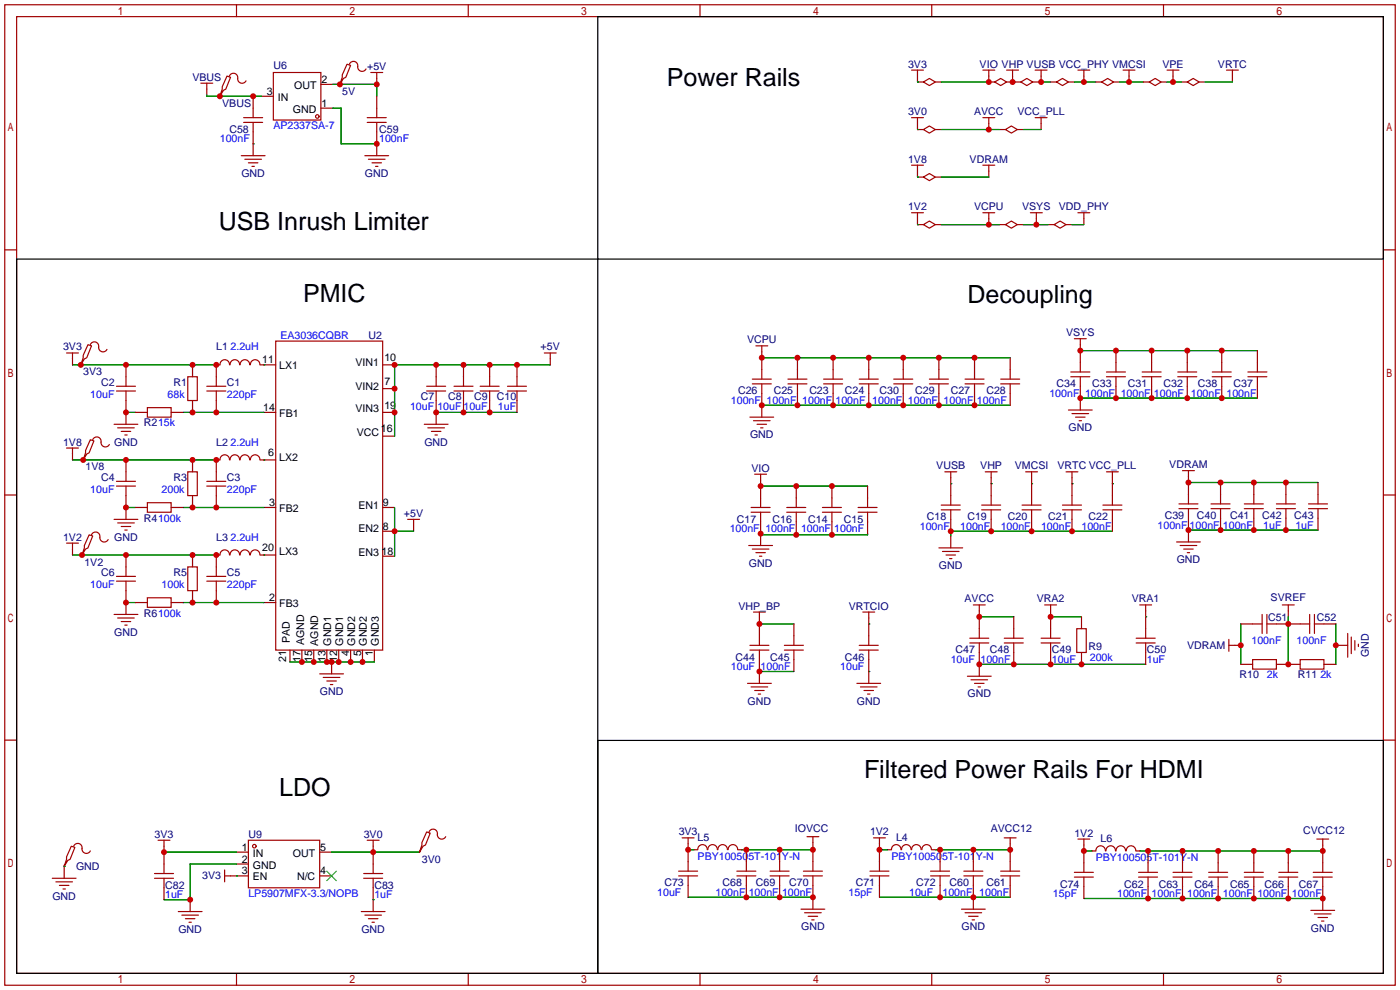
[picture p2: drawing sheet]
<svg xmlns="http://www.w3.org/2000/svg" width="299mm" height="212mm" viewBox="0 0 299 212" stroke-linecap="round" stroke-linejoin="round" font-family="sans-serif">
<g fill="none" stroke="#a10000" stroke-width=".25">
<path d="M1 1h297.2v209.6h-297.2zM3.6 3.6h292.1v204.4h-292.1zM42.9 17.8h2.6M44.2 17.8v2.5M48.5 16.3l.8 .2-1 2.6-.5 .2-.8 1.3 .5-1.5v-.6zM49 16.3a.93 .93 0 0 1 1.1-.6 .93 .93 0 0 1 .7 1.1 .94 .94 0 0 0 .7 1 .94 .94 0 0 0 1.1-.5M50.5 1v2.6M58.4 15.5h10.2v10.2h-10.2zM68.6 18h2.5M72.6 17.8v.2M74.2 13.7l.7 .3-1 2.5-.5 .3-.8 1.2 .6-1.5v-.5zM74.7 13.7a.93 .93 0 0 1 1.1-.5 .93 .93 0 0 1 .7 1 .94 .94 0 0 0 .6 1 .94 .94 0 0 0 1.1-.5"/>
<path d="M79.2 15.5h2.6M80.5 15.5v2.5M100.1 1v2.6M149.6 1v2.6M194.8 15h2.6M196.1 15v2.5h1.3M197.4 17.5l1.2-.7 1.3 .7-1.3 .8zM199.1 1v2.6M199.9 17.5h1.3M210.1 15h2.5M211.3 15v2.5h1.3M212.6 17.5l1.3-.7 1.2 .7-1.2 .8z"/>
<path d="M215.1 15h2.6M216.4 15v2.5h-1.3M216.9 17.5h1.3M218.2 17.5l1.3-.7 1.2 .7-1.2 .8zM220.7 17.5h1.3M221.2 15h2.6M222.5 15v2.5M224.5 17.5h1.3M225.8 17.5l1.3-.7 1.2 .7-1.2 .8zM228.3 17.5h1.3M230.4 15h2.5M231.6 15v2.5"/>
<path d="M234.2 17.5h1.3M235.5 17.5l1.2-.7 1.3 .7-1.3 .8zM238 17.5h1.3M240 15h2.6M241.3 15v2.5M244.3 17.5h1.3M245.6 17.5l1.3-.7 1.3 .7-1.3 .8zM248.2 17.5h1.2M248.7 1v2.6M249.4 15h2.6M250.7 15v2.5M252.5 17.5h1.2"/>
<path d="M253.7 17.5l1.3-.7 1.3 .7-1.3 .8zM256.3 17.5h1.3M262.1 15h2.6M263.4 15v2.5M47 20.3v.3M51.6 33.3h5M52.1 25.1h4M52.1 26.2h4M52.3 34h3.6M53.1 34.8h2M53.8 35.6h.6M54.1 20.6v4.5"/>
<path d="M54.1 26.2v7.1M55.9 20.6h2.5M68.6 23.1h2.5M78 33.3h5.1M78.5 25.1h4M78.5 26.2h4M78.7 34h3.6M79.5 34.8h2M80.3 35.6h.5M80.5 20.6v4.5M80.5 26.2v7.1M194.8 25.1h2.6"/>
<path d="M194.8 35.3h2.6M196.1 25.1v2.6h1.3M196.1 35.3v2.5h1.3M197.4 27.7l1.2-.8 1.3 .8-1.3 .7zM197.4 37.8l1.2-.7 1.3 .7-1.3 .8zM199.9 27.7h1.3M199.9 37.8h1.3M210.1 25.1h2.5M210.1 35.3h2.5M211.3 25.1v2.6M211.3 35.3v2.5M213.6 27.7h1.3"/>
<path d="M214.9 27.7l1.3-.8 1.2 .8-1.2 .7zM217.4 27.7h1.3M221.2 25.1h2.6M222.5 25.1v2.6M1 53.4h2.6M194.8 45.5h2.6M196.1 45.5v2.5h1.3M197.4 48l1.2-.8 1.3 .8-1.3 .8zM199.9 48h1.3M210.1 45.5h2.5M211.3 45.5v2.5M213.6 48h1.3"/>
<path d="M214.9 48l1.3-.8 1.2 .8-1.2 .8zM217.4 48h1.3M220.2 45.5h2.6M221.5 45.5v2.5M224 48h1.3M225.3 48l1.3-.8 1.2 .8-1.2 .8zM227.8 48h1.3M230.4 45.5h2.5M231.6 45.5v2.5M295.7 53.4h2.5M14.2 75.4h2.6M15.5 75.4v2.6"/>
<path d="M17.3 77.7v.3M18.8 73.7l.8 .2-1.1 2.6-.5 .2-.7 1.3 .5-1.5v-.6zM19.3 73.7a.93 .93 0 0 1 1.1-.6 .93 .93 0 0 1 .7 1.1 .94 .94 0 0 0 .7 1 .94 .94 0 0 0 1.1-.5M26.9 78v4.5M41.1 78v2.5M47 78h-.8v4.5M47 78a1.01 1.01 0 0 1 1-1.1 1.01 1.01 0 0 1 1 1.1M49.2 78a1.01 1.01 0 0 1 1-1.1 1.01 1.01 0 0 1 1 1.1M51.3 78a1.01 1.01 0 0 1 1-1.1 1.01 1.01 0 0 1 1 1.1M53.5 78a1.01 1.01 0 0 1 1-1.1 1.01 1.01 0 0 1 1 1.1M55.6 78h3.3M58.9 72.9h22.9v66h-22.9z"/>
<path d="M81.8 78h2.5M93.2 78v4.5M99.1 78v4.5M104.6 78v4.5M110.5 78v4.5M116.3 75.4h2.6M117.6 75.4v2.6M161.5 73.9h2.6M162.8 73.9v7.1M170.4 76.5v4.5M178.1 76.5v4.5M185.7 76.5v4.5"/>
<path d="M193 76.5v4.5M200.7 76.5v4.5M208.3 76.5v4.5M215.9 76.5v4.5M228.9 79.5h4M229.6 72.4h2.6M230.9 72.4v7.1M236.5 79.5h4M238.5 74.9v4.6M244.1 79.5h4.1M246.1 74.9v4.6M251.7 79.5h4.1"/>
<path d="M253.7 74.9v4.6M259.1 79.5h4M261.1 74.9v4.6M266.7 79.5h4.1M268.7 74.9v4.6M14.2 95.8h2.6M15.5 95.8v2.5M17.8 98v.3M19.3 94l.8 .2-1.1 2.6-.5 .2-.7 1.3 .5-1.5v-.5zM19.8 94a.93 .93 0 0 1 1.1-.6 .93 .93 0 0 1 .7 1.1 .94 .94 0 0 0 .7 1 .94 .94 0 0 0 1.1-.5M24.4 90.7h5.1M24.9 82.5h4.1"/>
<path d="M24.9 83.6h4.1M25.1 91.4h3.6M25.9 92.2h2M26.7 93h.5M26.9 83.6v7.1M26.9 98.3v4.6M29 88.1h2.5M31.5 87.1h5.1v2.1h-5.1zM36.6 88.1h2.5M40.1 80.5h2.1v5.1h-2.1zM41.1 85.6v2.5M41.1 98.3v2.5"/>
<path d="M44.2 82.5h4.1M44.2 83.6h4.1M46.2 83.6v4.5M47 98.3h-.8v4.6M47 98.3a1.01 1.01 0 0 1 1-1.1 1.01 1.01 0 0 1 1 1.1M49.2 98.3a1.01 1.01 0 0 1 1-1.1 1.01 1.01 0 0 1 1 1.1M51.3 98.3a1.01 1.01 0 0 1 1-1.1 1.01 1.01 0 0 1 1 1.1M53.5 98.3a1.01 1.01 0 0 1 1-1.1 1.01 1.01 0 0 1 1 1.1M55.6 98.3h3.3M56.4 88.1h2.5M81.8 83.1h2.5M81.8 88.1h2.5"/>
<path d="M81.8 93.2h2.5M90.7 90.7h5.1M91.2 82.5h4M91.2 83.6h4M91.4 91.4h3.6M92.2 92.2h2M93 93h.5M93.2 83.6v7.1M97 82.5h4.1M97 83.6h4.1M99.1 83.6v4.5M102.6 82.5h4.1"/>
<path d="M102.6 83.6h4.1M104.6 83.6v4.5M108.5 82.5h4M108.5 83.6h4M110.5 83.6v4.5M160.3 89.2h5.1M160.8 81h4M160.8 82h4M161 89.9h3.6M161.8 90.7h2M162.6 91.4h.5M162.8 82v7.2"/>
<path d="M168.4 81h4.1M168.4 82h4.1M170.4 82v4.6M176 81h4.1M176 82h4.1M178.1 82v4.6M183.6 81h4.1M183.6 82h4.1M185.7 82v4.6M191 81h4.1M191 82h4.1M193 82v4.6"/>
<path d="M198.6 81h4.1M198.6 82h4.1M200.7 82v4.6M206.2 81h4.1M206.2 82h4.1M208.3 82v4.6M213.9 81h4M213.9 82h4M215.9 82v4.6M228.3 87.6h5.1M228.9 80.5h4M229.1 88.4h3.6"/>
<path d="M229.9 89.2h2M230.6 89.9h.5M230.9 80.5v7.1M236.5 80.5h4M238.5 80.5v4.6M244.1 80.5h4.1M246.1 80.5v4.6M251.7 80.5h4.1M253.7 80.5v4.6M259.1 80.5h4M261.1 80.5v4.6M266.7 80.5h4.1"/>
<path d="M268.7 80.5v4.6M1 105.8h2.6M14.2 116.1h2.6M15.5 116.1v2.5M17.5 118.4v.2M19 114.3l.8 .3-1 2.5-.5 .2-.8 1.3 .5-1.5v-.5zM19.6 114.3a.93 .93 0 0 1 1.1-.6 .93 .93 0 0 1 .6 1.1 .94 .94 0 0 0 .7 1 .94 .94 0 0 0 1.1-.5M24.4 111h5.1M24.9 102.9h4.1M24.9 103.9h4.1M25.1 111.8h3.6M25.9 112.5h2"/>
<path d="M26.7 113.3h.5M26.9 103.9v7.1M26.9 118.6v4.6M29 108.5h2.5M31.5 107.4h5.1v2.1h-5.1zM36.6 108.5h2.5M40.1 100.8h2.1v5.1h-2.1zM41.1 105.9v2.6M41.1 118.6v2.6M44.2 102.9h4.1M44.2 103.9h4.1M46.2 103.9v4.6"/>
<path d="M47 118.6h-.8v4.6M47 118.6a1.01 1.01 0 0 1 1-1.1 1.01 1.01 0 0 1 1 1.1M49.2 118.6a1.01 1.01 0 0 1 1-1.1 1.01 1.01 0 0 1 1 1.1M51.3 118.6a1.01 1.01 0 0 1 1-1.1 1.01 1.01 0 0 1 1 1.1M53.5 118.6a1.01 1.01 0 0 1 1-1.1 1.01 1.01 0 0 1 1 1.1M55.6 118.6h3.3M56.4 108.5h2.5M81.8 108.5h2.5M81.8 113.5h2.5M81.8 118.9h2.5M87.1 111h2.6M88.4 111v2.5"/>
<path d="M160 116.6h5.1M160.5 108.5h4.1M160.5 109.5h4.1M160.8 117.3h3.5M161.3 101.3h2.5M161.5 118.1h2.1M162.3 118.9h.5M162.6 101.3v7.2M162.6 109.5v7.1M168.1 108.5h4.1M168.1 109.5h4.1M170.2 103.9v4.6"/>
<path d="M170.2 109.5v4.5M175.8 108.5h4M175.8 109.5h4M177.8 103.9v4.6M177.8 109.5v4.5M183.4 108.5h4.1M183.4 109.5h4.1M185.4 103.9v4.6M185.4 109.5v4.5M200.7 117.1h5M201.2 107.9h4M201.2 109h4"/>
<path d="M201.4 117.9h3.6M201.9 100.8h2.6M202.2 118.6h2M202.9 119.4h.6M203.2 100.8v7.1M203.2 109v4.5M203.2 114.6v2.5M209.8 107.9h4.1M209.8 109h4.1M210.6 100.8h2.5M211.8 100.8v7.1M211.8 109v4.5"/>
<path d="M218.4 107.9h4.1M218.4 109h4.1M219.2 100.8h2.5M220.5 100.8v7.1M220.5 109v4.5M227.1 107.9h4M227.1 109h4M227.8 100.8h2.6M229.1 100.8v7.1M229.1 109v4.5M235.7 107.9h4.1M235.7 109h4.1"/>
<path d="M236.5 100.8h2.5M237.7 100.8v7.1M237.7 109v4.5M251.5 115.8h5M252 107.7h4M252 108.7h4M252.2 116.6h3.6M252.7 100.6h2.6M253 117.3h2M253.7 118.1h.6M254 100.6v7.1M254 108.7v7.1"/>
<path d="M258.8 107.7h4.1M258.8 108.7h4.1M260.9 103.1v4.6M260.9 108.7v4.6M265.9 107.7h4.1M265.9 108.7h4.1M268 103.1v4.6M268 108.7v4.6M272.8 107.7h4.1M272.8 108.7h4.1M274.8 103.1v4.6M274.8 108.7v4.6"/>
<path d="M279.7 107.7h4M279.7 108.7h4M281.7 103.1v4.6M281.7 108.7v4.6M295.7 105.8h2.5M24.4 131.3h5.1M24.9 123.2h4.1M24.9 124.2h4.1M25.1 132.1h3.6M25.9 132.8h2M26.7 133.6h.5M26.9 124.2v7.1"/>
<path d="M29 128.8h2.5M31.5 127.8h5.1v2h-5.1zM36.6 128.8h2.5M40.1 121.2h2.1v5h-2.1zM41.1 126.2v2.6M44.2 123.2h4.1M44.2 124.2h4.1M46.2 124.2v4.6M56.4 128.8h2.5M62 138.9v2.6M64.5 138.9v2.6M67.1 138.9v2.6"/>
<path d="M69.8 138.9v2.6M72.4 138.9v2.6M74.9 138.9v2.6M77.5 138.9v2.6M80 138.9v2.6M160.3 137.9h4M160.3 138.9h4M161 130.8h2.6M162.3 130.8v7.1M162.3 138.9v7.2M167.6 137.9h4.1M167.6 138.9h4.1"/>
<path d="M169.7 133.4v4.5M169.7 138.9v4.6M183.6 137.9h4.1M183.6 138.9h4.1M184.4 130.8h2.5M185.7 130.8v7.1M185.7 138.9v7.2M207.3 136.4h4M207.3 137.4h4M208 129.3h2.6M209.3 129.3v7.1M209.3 137.4v7.1"/>
<path d="M214.6 136.4h4.1M214.6 137.4h4.1M216.7 131.8v4.6M216.7 137.4v4.6M222.5 136.4h4.1M222.5 137.4h4.1M223.3 129.3h2.5M224.5 129.3v7.1M224.5 137.4v4.6M230.1 134.4h2.1v5h-2.1zM231.1 131.8v2.6M231.1 139.4v2.6"/>
<path d="M242.8 136.4h4.1M242.8 137.4h4.1M243.6 129.3h2.5M244.9 129.3v7.1M244.9 137.4v4.6M262.6 137.9h2.6M262.6 136.7v2.5M265.2 133.4h4.5M269.7 131.3v4.1M270.8 133.4h9.1M270.8 131.3v4.1M274.1 129.3h2.5"/>
<path d="M275.3 129.3v2.5M279.9 131.3v4.1M280.9 133.4h4.6M280.9 131.3v4.1M285.5 137.9h2.5M288 135.4v5.1M288.8 136.1v3.6M289.6 136.9v2M290.3 137.7v.5M1 158.2h2.6M68.3 144h5.1M69.1 144.8h3.5"/>
<path d="M69.8 145.5h2.1M70.6 146.3h.5M70.9 141.5v2.5M159.8 146.1h5M160.5 146.8h3.6M161.3 147.6h2M162.1 148.3h.5M183.1 146.1h5.1M183.9 146.8h3.6M184.7 147.6h2M185.4 148.3h.5M206.8 144.5h5"/>
<path d="M207.5 145.3h3.6M208.3 146.1h2M209 146.8h.5M265.2 142h2.5M267.7 141h5.1v2h-5.1zM272.8 142h5.1M277.9 141h5.1v2h-5.1zM283 142h2.5M295.7 158.2h2.5M33.8 179.6h2.5M35.1 179.6v7.1M53.1 179.6h15.2v10.1h-15.2z"/>
<path d="M78.5 179.6h2.5M79.8 179.6v7.1M91.2 177.8l.7 .3-1 2.5-.5 .2-.7 1.3 .5-1.5v-.5zM91.7 177.8a.93 .93 0 0 1 1.1-.6 .93 .93 0 0 1 .7 1.1 .94 .94 0 0 0 .6 1 .94 .94 0 0 0 1.1-.5M145.8 179.1h2.5M147.1 179.1v7.1M172.5 178.8h2.5M173.7 178.8v2.6M186.7 179.1h2.5M188 179.1v7.1M214.6 179.1h2.6M215.9 179.1v7.1"/>
<path d="M230.4 179.3h2.5M231.6 179.3v7.1M281.4 179.3h2.6M282.7 179.3v7.1M11.2 187.7h5.1M11.9 188.5h3.6M12.7 189.2h2M13.5 190h.5M13.7 184.9v2.8M15.2 180.8l.8 .3-1 2.5-.5 .3-.8 1.3 .5-1.6v-.5zM15.7 180.8a.93 .93 0 0 1 1.2-.5 .93 .93 0 0 1 .6 1.1 .94 .94 0 0 0 .7 1 .94 .94 0 0 0 1.1-.5M33 187.7h4.1"/>
<path d="M33 186.7h4.1M35.1 187.7v4.6M38.1 194.8h5.1M38.9 195.6h3.5M39.6 196.3h2.1M40.4 197.1h.5M40.6 192.3v2.5M48 187.2h5.1M48 185.9v2.6M50.5 182.1h2.6M50.5 184.7h2.6M68.3 187.2h2.6"/>
<path d="M68.3 182.1h2.6M77.2 194.8h5.1M77.7 187.7h4.1M77.7 186.7h4.1M78 195.6h3.5M78.7 196.3h2.1M79.5 197.1h.5M79.8 187.7v7.1M89.7 181.9v.2M145 186.2h4.1M145 187.2h4.1M147.1 187.2v4.6"/>
<path d="M148.3 181.6h.8M149.1 181.6a1.01 1.01 0 0 1 1-1.1 1.01 1.01 0 0 1 1.1 1.1M151.3 181.6a1.01 1.01 0 0 1 1-1.1 1.01 1.01 0 0 1 1 1.1M153.4 181.6a1.01 1.01 0 0 1 1-1.1 1.01 1.01 0 0 1 1.1 1.1M155.6 181.6a1.01 1.01 0 0 1 1-1.1 1.01 1.01 0 0 1 1 1.1M157.5 186.2h4M157.5 187.2h4M157.7 181.6h.8M159.5 181.6v4.6M159.5 187.2v4.6M164.6 186.2h4.1M164.6 187.2h4.1"/>
<path d="M166.6 181.6v4.6M166.6 187.2v4.6M171.2 194.3h5.1M171.7 186.2h4.1M171.7 187.2h4.1M172 195.1h3.5M172.7 195.8h2.1M173.5 196.6h.5M173.7 181.6v4.6M173.7 187.2v7.1M185.9 186.2h4.1M185.9 187.2h4.1"/>
<path d="M188 187.2v4.6M189.7 181.6h.8M190.5 181.6a1.01 1.01 0 0 1 1-1.1 1.01 1.01 0 0 1 1.1 1.1M192.7 181.6a1.01 1.01 0 0 1 1-1.1 1.01 1.01 0 0 1 1 1.1M194.8 181.6a1.01 1.01 0 0 1 1-1.1 1.01 1.01 0 0 1 1.1 1.1M197 181.6a1.01 1.01 0 0 1 1-1.1 1.01 1.01 0 0 1 1.1 1.1M198.9 186.2h4M198.9 187.2h4M199.1 181.6h.8M200.9 181.6v4.6M200.9 187.2v4.6M205.5 194.3h5.1"/>
<path d="M206 186.2h4.1M206 187.2h4.1M206.2 195.1h3.6M207 195.8h2M207.8 196.6h.5M208 181.6v4.6M208 187.2v7.1M213.9 186.2h4M213.9 187.2h4M215.9 187.2v4.6M229.6 186.4h4.1M229.6 187.5h4.1"/>
<path d="M231.6 187.5v4.5M233.4 181.9h.8M234.2 181.8a1.01 1.01 0 0 1 1-1 1.01 1.01 0 0 1 1 1M236.4 181.8a1.01 1.01 0 0 1 1-1 1.01 1.01 0 0 1 1 1M238.5 181.8a1.01 1.01 0 0 1 1-1 1.01 1.01 0 0 1 1 1M240.7 181.8a1.01 1.01 0 0 1 1-1 1.01 1.01 0 0 1 1 1M242.8 181.9h.8M243.3 186.4h4.1M243.3 187.5h4.1M245.4 181.9v4.5M245.4 187.5v4.5M250.7 186.4h4.1"/>
<path d="M250.7 187.5h4.1M252.7 181.9v4.5M252.7 187.5v4.5M258.3 186.4h4.1M258.3 187.5h4.1M260.3 181.9v4.5M260.3 187.5v4.5M265.9 186.4h4.1M265.9 187.5h4.1M268 181.9v4.5M268 187.5v4.5M273.3 186.4h4.1"/>
<path d="M273.3 187.5h4.1M275.3 181.9v4.5M275.3 187.5v4.5M280.2 194.6h5M280.7 186.4h4M280.7 187.5h4M280.9 195.3h3.6M281.7 196.1h2M282.4 196.9h.6M282.7 187.5v7.1M50.5 208v2.6M100.1 208v2.6"/>
<path d="M149.6 208v2.6M199.1 208v2.6M248.7 208v2.6"/>
<circle cx="67.8" cy="24.9" r=".38"/>
<circle cx="54.4" cy="180.8" r=".38"/>
</g>
<g fill="none" stroke="#008700" stroke-width=".25">
<path d="M71.1 18h9.4v2.6M196.1 17.5h.1M201.2 17.5h10.1M216.4 17.5h.5M222 17.5h2.5M229.6 17.5h4.6M239.3 17.5h5M249.4 17.5h3.1M257.6 17.5h5.8M44.2 20.3v.3h11.7M54.1 30.7h.1M71.1 23.1h1.8v7.6h7.6"/>
<path d="M196.1 27.7h.1M196.1 37.8h.1M201.2 27.7h12.4M201.2 37.8h10.1M218.7 27.7h3.8M196.1 48h.1M201.2 48h12.4M218.7 48h5.3M229.1 48h2.5M15.5 78h30.7M56.4 78h.1M117.6 78h-33.3v15.2"/>
<path d="M162.8 76.5h53.1M230.9 74.9h37.8M15.5 98.3h30.7M26.9 88.1h2.1M39.1 88.1h17.3M56.4 98.3h.1M93.2 88.1h17.3M162.8 86.6h53.1M230.9 85.1h37.8M15.5 118.6h30.7M26.9 108.5h2.1M39.1 108.5h17.3"/>
<path d="M56.4 118.6h.1M84.3 108.5v10.4M84.3 113.5h4.1M162.6 103.9h22.8M162.6 114v.3h22.8v-.3M170.2 114v.3M177.8 114v.3M203.2 103.4h.1M211.8 103.4h.1M220.5 103.4h.1M229.1 103.4h.1M237.7 103.4h.1"/>
<path d="M237.7 113.5h-34.5v1.1M254 103.1h27.7M254 113.3h27.7M26.9 128.8h2.1M39.1 128.8h17.3M162.3 133.4h7.4M185.7 133.4h.1M209.3 131.8h7.4M224.5 131.8h6.6M244.9 131.8h.1M265.2 133.4v8.6M275.3 131.8v10.2"/>
<path d="M285.5 133.4v8.6M62 141.5h18M162.3 143.5h7.4M185.7 143.5h.1M209.3 142h35.6M13.7 185.2h.1M35.1 182.1h15.4M50.5 187.2h.1M50.5 184.7h-9.9v7.6h-5.5M70.9 182.1h18.8M79.8 192.3h.1M147.1 181.6h1.2"/>
<path d="M147.1 191.8h26.6M173.7 181.4v.2h-15.2M188 181.6h1.7M188 191.8h27.9M199.9 181.6h16M231.6 181.9h1.8M231.6 192h51.1M243.6 181.9h39.1"/>
</g>
<path d="M127.8 3.6h167.9v51.8h-167.9zM3.6 55.4h124.2v152.6h-124.2zM127.8 158.2h167.9v49.8h-167.9z" fill="none" stroke="#000" stroke-width=".25"/>
<path d="M69.8 186.2l2.1 2M71.9 186.2l-2.1 2" fill="none" stroke="#3c3" stroke-width=".25"/>
<g fill="#c00">
<circle cx="41.1" cy="78" r=".63"/>
<circle cx="46.2" cy="78" r=".63"/>
<circle cx="26.9" cy="78" r=".63"/>
<circle cx="17.3" cy="78" r=".63"/>
<circle cx="46.2" cy="88.1" r=".63"/>
<circle cx="41.1" cy="88.1" r=".63"/>
<circle cx="26.9" cy="88.1" r=".63"/>
<circle cx="41.1" cy="98.3" r=".63"/>
<circle cx="46.2" cy="98.3" r=".63"/>
<circle cx="26.9" cy="98.3" r=".63"/>
<circle cx="17.8" cy="98.3" r=".63"/>
<circle cx="46.2" cy="108.5" r=".63"/>
<circle cx="41.1" cy="108.5" r=".63"/>
<circle cx="26.9" cy="108.5" r=".63"/>
<circle cx="41.1" cy="118.6" r=".63"/>
<circle cx="46.2" cy="118.6" r=".63"/>
<circle cx="26.9" cy="118.6" r=".63"/>
<circle cx="17.5" cy="118.6" r=".63"/>
<circle cx="46.2" cy="128.8" r=".63"/>
<circle cx="41.1" cy="128.8" r=".63"/>
<circle cx="26.9" cy="128.8" r=".63"/>
<circle cx="84.3" cy="88.1" r=".63"/>
<circle cx="84.3" cy="83.1" r=".63"/>
<circle cx="84.3" cy="78" r=".63"/>
<circle cx="93.2" cy="78" r=".63"/>
<circle cx="99.1" cy="78" r=".63"/>
<circle cx="104.6" cy="78" r=".63"/>
<circle cx="110.5" cy="78" r=".63"/>
<circle cx="104.6" cy="88.1" r=".63"/>
<circle cx="99.1" cy="88.1" r=".63"/>
<circle cx="93.2" cy="88.1" r=".63"/>
<circle cx="84.3" cy="113.5" r=".63"/>
<circle cx="64.5" cy="141.5" r=".63"/>
<circle cx="67.1" cy="141.5" r=".63"/>
<circle cx="69.9" cy="141.5" r=".63"/>
<circle cx="70.9" cy="141.5" r=".63"/>
<circle cx="72.4" cy="141.5" r=".63"/>
<circle cx="74.9" cy="141.5" r=".63"/>
<circle cx="77.5" cy="141.5" r=".63"/>
<circle cx="216.4" cy="17.5" r=".63"/>
<circle cx="222.5" cy="17.5" r=".63"/>
<circle cx="231.6" cy="17.5" r=".63"/>
<circle cx="241.3" cy="17.5" r=".63"/>
<circle cx="211.3" cy="17.5" r=".63"/>
<circle cx="211.3" cy="27.7" r=".63"/>
<circle cx="211.3" cy="48" r=".63"/>
<circle cx="221.5" cy="48" r=".63"/>
<circle cx="162.6" cy="103.9" r=".63"/>
<circle cx="170.2" cy="103.9" r=".63"/>
<circle cx="177.8" cy="103.9" r=".63"/>
<circle cx="170.2" cy="114.3" r=".63"/>
<circle cx="162.6" cy="114" r=".63"/>
<circle cx="177.8" cy="114.3" r=".63"/>
<circle cx="203.2" cy="113.5" r=".63"/>
<circle cx="211.8" cy="113.5" r=".63"/>
<circle cx="220.5" cy="113.5" r=".63"/>
<circle cx="229.1" cy="113.5" r=".63"/>
<circle cx="170.4" cy="76.5" r=".63"/>
<circle cx="162.8" cy="76.5" r=".63"/>
<circle cx="178.1" cy="76.5" r=".63"/>
<circle cx="185.7" cy="76.5" r=".63"/>
<circle cx="193" cy="76.5" r=".63"/>
<circle cx="200.7" cy="76.5" r=".63"/>
<circle cx="208.3" cy="76.5" r=".63"/>
<circle cx="208.3" cy="86.6" r=".63"/>
<circle cx="200.7" cy="86.6" r=".63"/>
<circle cx="193" cy="86.6" r=".63"/>
<circle cx="185.7" cy="86.6" r=".63"/>
<circle cx="178.1" cy="86.6" r=".63"/>
<circle cx="170.4" cy="86.6" r=".63"/>
<circle cx="162.8" cy="86.6" r=".63"/>
<circle cx="238.5" cy="74.9" r=".63"/>
<circle cx="230.9" cy="74.9" r=".63"/>
<circle cx="246.1" cy="74.9" r=".63"/>
<circle cx="253.7" cy="74.9" r=".63"/>
<circle cx="261.1" cy="74.9" r=".63"/>
<circle cx="261.1" cy="85.1" r=".63"/>
<circle cx="253.7" cy="85.1" r=".63"/>
<circle cx="246.1" cy="85.1" r=".63"/>
<circle cx="238.5" cy="85.1" r=".63"/>
<circle cx="230.9" cy="85.1" r=".63"/>
<circle cx="260.9" cy="103.1" r=".63"/>
<circle cx="254" cy="103.1" r=".63"/>
<circle cx="268" cy="103.1" r=".63"/>
<circle cx="274.8" cy="103.1" r=".63"/>
<circle cx="274.8" cy="113.3" r=".63"/>
<circle cx="268" cy="113.3" r=".63"/>
<circle cx="260.9" cy="113.3" r=".63"/>
<circle cx="254" cy="113.3" r=".63"/>
<circle cx="162.3" cy="133.3" r=".63"/>
<circle cx="162.3" cy="143.5" r=".63"/>
<circle cx="209.3" cy="131.8" r=".63"/>
<circle cx="209.3" cy="142" r=".63"/>
<circle cx="216.7" cy="142" r=".63"/>
<circle cx="224.5" cy="142" r=".63"/>
<circle cx="231.1" cy="142" r=".63"/>
<circle cx="224.5" cy="131.8" r=".63"/>
<circle cx="275.3" cy="133.3" r=".63"/>
<circle cx="275.3" cy="142" r=".63"/>
<circle cx="285.5" cy="137.9" r=".63"/>
<circle cx="265.2" cy="137.9" r=".63"/>
<circle cx="54.1" cy="20.6" r=".63"/>
<circle cx="47" cy="20.6" r=".63"/>
<circle cx="80.5" cy="18" r=".63"/>
<circle cx="72.6" cy="18" r=".63"/>
<circle cx="80.5" cy="30.7" r=".63"/>
<circle cx="250.7" cy="17.5" r=".63"/>
<circle cx="208" cy="181.6" r=".63"/>
<circle cx="215.9" cy="181.6" r=".63"/>
<circle cx="200.9" cy="181.6" r=".63"/>
<circle cx="208" cy="191.8" r=".63"/>
<circle cx="200.9" cy="191.8" r=".63"/>
<circle cx="245.4" cy="181.9" r=".63"/>
<circle cx="252.7" cy="181.9" r=".63"/>
<circle cx="260.4" cy="181.9" r=".63"/>
<circle cx="268" cy="181.9" r=".63"/>
<circle cx="275.3" cy="181.9" r=".63"/>
<circle cx="282.7" cy="181.9" r=".63"/>
<circle cx="245.4" cy="192" r=".63"/>
<circle cx="252.7" cy="192" r=".63"/>
<circle cx="260.4" cy="192" r=".63"/>
<circle cx="268" cy="192" r=".63"/>
<circle cx="275.3" cy="192" r=".63"/>
<circle cx="282.7" cy="192" r=".63"/>
<circle cx="173.7" cy="181.6" r=".63"/>
<circle cx="166.6" cy="181.6" r=".63"/>
<circle cx="159.5" cy="181.6" r=".63"/>
<circle cx="166.6" cy="191.8" r=".63"/>
<circle cx="173.7" cy="191.8" r=".63"/>
<circle cx="159.5" cy="191.8" r=".63"/>
<circle cx="188" cy="181.6" r=".63"/>
<circle cx="147.1" cy="181.6" r=".63"/>
<circle cx="231.6" cy="181.9" r=".63"/>
<circle cx="35.1" cy="182.1" r=".63"/>
<circle cx="40.6" cy="192.3" r=".63"/>
<circle cx="79.8" cy="182.1" r=".63"/>
</g>
<g font-size="5.4">
<text x="142.5" y="18.3">Power Rails</text>
<text x="46.7" y="49.3">USB Inrush Limiter</text>
<text x="64.8" y="64.5">PMIC</text>
<text x="206.8" y="64.8">Decoupling</text>
<text x="184.7" y="166.4">Filtered Power Rails For HDMI</text>
<text x="59.7" y="170.2">LDO</text>
</g>
<g font-size="2.3" fill="#000080">
<text x="41.1" y="17.2">VBUS</text>
<text x="58.4" y="14.7">U6</text>
<text x="78.5" y="15">+5V</text>
<text x="194.1" y="14.4">3V3</text>
<text x="209.4" y="14.4">VIO VHP VUSB VCC_PHY VMCSI</text>
<text x="248.4" y="14.4">VPE</text>
<text x="260.3" y="14.4">VRTC</text>
<text x="47.5" y="22.8">VBUS</text>
<text x="73.2" y="20.3">5V</text>
<text x="49" y="28.4">C58</text>
<text x="81" y="28.4">C59</text>
<text x="194.1" y="24.6">3V0</text>
<text x="208.2" y="24.6">AVCC</text>
<text x="217.5" y="24.6">VCC_PLL</text>
<text x="194.1" y="34.8">1V8</text>
<text x="207.2" y="34.8">VDRAM</text>
<text x="51.6" y="37.8">GND</text>
<text x="78" y="37.8">GND</text>
<text x="194.1" y="44.9">1V2</text>
<text x="208.2" y="44.9">VCPU</text>
<text x="218.5" y="44.9">VSYS</text>
<text x="226.3" y="44.9">VDD_PHY</text>
<text x="227.9" y="71.8">VSYS</text>
<text x="13.5" y="74.9">3V3</text>
<text x="46.2" y="74.9">L1</text>
<text x="78.7" y="72.4">U2</text>
<text x="115.6" y="74.9">+5V</text>
<text x="159.7" y="73.4">VCPU</text>
<text x="17.8" y="80.2">3V3</text>
<text x="21.6" y="82.5">C2</text>
<text x="37.1" y="82.5">R1</text>
<text x="48.5" y="82.5">C1</text>
<text x="225.8" y="82.8">C34</text>
<text x="233.4" y="82.8">C33</text>
<text x="241" y="82.8">C31</text>
<text x="248.7" y="82.8">C32</text>
<text x="256" y="82.8">C38</text>
<text x="263.7" y="82.8">C37</text>
<text x="89.9" y="85.6">C7</text>
<text x="95.8" y="85.6">C8</text>
<text x="101.3" y="85.6">C9</text>
<text x="106.2" y="85.6">C10</text>
<text x="157.7" y="84.3">C26</text>
<text x="165.4" y="84.3">C25</text>
<text x="173" y="84.3">C23</text>
<text x="180.6" y="84.3">C24</text>
<text x="188" y="84.3">C30</text>
<text x="195.6" y="84.3">C29</text>
<text x="203.2" y="84.3">C27</text>
<text x="210.8" y="84.3">C28</text>
<text x="13.5" y="95.2">1V8</text>
<text x="24.4" y="95.2">GND</text>
<text x="30.7" y="91.2">R215k</text>
<text x="46.2" y="95.2">L2</text>
<text x="90.7" y="95.2">GND</text>
<text x="160.3" y="93.7">GND</text>
<text x="228.4" y="92.2">GND</text>
<text x="18.3" y="100.5">1V8</text>
<text x="160.6" y="100.8">VIO</text>
<text x="200.1" y="100.3">VUSB</text>
<text x="209.5" y="100.3">VHP</text>
<text x="216.9" y="100.3">VMCSI</text>
<text x="226" y="100.3">VRTC VCC_PLL</text>
<text x="249.9" y="100">VDRAM</text>
<text x="21.6" y="102.8">C4</text>
<text x="37.1" y="102.8">R3</text>
<text x="48.5" y="102.8">C3</text>
<text x="30.7" y="111.5">R4100k</text>
<text x="86.3" y="110.5">+5V</text>
<text x="157.5" y="111.7">C17</text>
<text x="165.1" y="111.7">C16</text>
<text x="172.7" y="111.7">C14</text>
<text x="180.3" y="111.7">C15</text>
<text x="198.1" y="111.2">C18</text>
<text x="206.8" y="111.2">C19</text>
<text x="215.4" y="111.2">C20</text>
<text x="224" y="111.2">C21</text>
<text x="232.7" y="111.2">C22</text>
<text x="248.9" y="111">C39</text>
<text x="255.8" y="111">C40</text>
<text x="262.9" y="111">C41</text>
<text x="269.7" y="111">C42</text>
<text x="276.6" y="111">C43</text>
<text x="13.5" y="115.5">1V2</text>
<text x="24.4" y="115.5">GND</text>
<text x="46.2" y="115.5">L3</text>
<text x="18" y="120.9">1V2</text>
<text x="21.6" y="123.2">C6</text>
<text x="37.1" y="123.2">R5</text>
<text x="48.5" y="123.2">C5</text>
<text x="160" y="121.1">GND</text>
<text x="200.7" y="121.6">GND</text>
<text x="251.5" y="120.4">GND</text>
<text x="30.7" y="131.8">R6100k</text>
<text x="157.8" y="130.3">VHP_BP</text>
<text x="181.4" y="130.3">VRTCIO</text>
<text x="206.1" y="128.7">AVCC</text>
<text x="221.6" y="128.7">VRA2</text>
<text x="241.9" y="128.7">VRA1</text>
<text x="271.6" y="128.5">SVREF</text>
<text x="24.4" y="135.9">GND</text>
<text x="271" y="132.8">C51</text>
<text x="281.4" y="132.8">C52</text>
<text x="157.2" y="141.2">C44</text>
<text x="164.6" y="141.2">C45</text>
<text x="180.6" y="141.2">C46</text>
<text x="204.2" y="139.7">C47</text>
<text x="211.6" y="139.7">C48</text>
<text x="224.8" y="139.7">C49</text>
<text x="232.7" y="138.9">R9</text>
<text x="245.1" y="139.7">C50</text>
<text x="253.7" y="138.6">VDRAM</text>
<text x="292.6" y="140.4" transform="rotate(-90 292.6 140.4)">GND</text>
<text x="68.3" y="148.6">GND</text>
<text x="206.8" y="149.1">GND</text>
<text x="264.9" y="145">R10</text>
<text x="277.4" y="145">R11</text>
<text x="159.8" y="150.6">GND</text>
<text x="183.2" y="150.6">GND</text>
<text x="33" y="179">3V3</text>
<text x="53.1" y="179">U9</text>
<text x="77.7" y="179">3V0</text>
<text x="145" y="178.5">3V3</text>
<text x="149.1" y="179.8">L5</text>
<text x="169.9" y="177.8">IOVCC</text>
<text x="185.9" y="178.5">1V2</text>
<text x="191.5" y="179.8">L4</text>
<text x="211.7" y="177.8">AVCC12</text>
<text x="229.6" y="178.8">1V2</text>
<text x="278.5" y="178.3">CVCC12</text>
<text x="16.3" y="185.9">GND</text>
<text x="90.2" y="184.4">3V0</text>
<text x="235.2" y="180.1">L6</text>
<text x="35.3" y="190">C82</text>
<text x="43.2" y="187.9">3V3</text>
<text x="80" y="190">C83</text>
<text x="142" y="189.4">C73</text>
<text x="154.4" y="189.4">C68</text>
<text x="161.5" y="189.4">C69</text>
<text x="168.7" y="189.4">C70</text>
<text x="182.9" y="189.4">C71</text>
<text x="195.8" y="189.4">C72</text>
<text x="202.9" y="189.4">C60</text>
<text x="210.8" y="189.4">C61</text>
<text x="226.6" y="189.7">C74</text>
<text x="240.3" y="189.7">C62</text>
<text x="247.6" y="189.7">C63</text>
<text x="255.3" y="189.7">C64</text>
<text x="262.9" y="189.7">C65</text>
<text x="270.3" y="189.7">C66</text>
<text x="277.6" y="189.7">C67</text>
<text x="11.2" y="192.2">GND</text>
<text x="38.1" y="199.4">GND</text>
<text x="77.2" y="199.4">GND</text>
<text x="171.2" y="198.8">GND</text>
<text x="205.5" y="198.8">GND</text>
<text x="280.2" y="199.1">GND</text>
</g>
<g font-size="2.3">
<text x="68.7" y="17.7">2</text>
<text x="57" y="20.3">3</text>
<text x="59.4" y="21.5">IN</text>
<text x="62.9" y="19">OUT</text>
<text x="68.7" y="22.8">1</text>
<text x="62.6" y="24.1">GND</text>
<text x="56" y="77.7">11</text>
<text x="82.1" y="77.2">10</text>
<text x="59.7" y="78.9">LX1</text>
<text x="76" y="83.3">VIN2</text>
<text x="76" y="78.2">VIN1</text>
<text x="82.1" y="82.3">7</text>
<text x="56.3" y="87.8">14</text>
<text x="59.7" y="89.1">FB1</text>
<text x="76" y="88.1">VIN3</text>
<text x="82.1" y="87.3">19</text>
<text x="76.2" y="93.2">VCC</text>
<text x="81.4" y="92.4">16</text>
<text x="57.3" y="97.5">6</text>
<text x="59.7" y="98.5">LX2</text>
<text x="57.5" y="108.1">3</text>
<text x="59.7" y="109.4">FB2</text>
<text x="76.6" y="113.8">EN2</text>
<text x="76.6" y="108.7">EN1</text>
<text x="81.8" y="113.2">8</text>
<text x="81.8" y="108.2">9</text>
<text x="56" y="117.8">20</text>
<text x="59.7" y="118.6">LX3</text>
<text x="76.6" y="118.8">EN3</text>
<text x="81.5" y="118.6">18</text>
<text x="57.5" y="128.5">2</text>
<text x="59.7" y="129.7">FB3</text>
<text x="61.9" y="137.5" transform="rotate(-90 61.9 137.5)">PAD</text>
<text x="65" y="137.9" transform="rotate(-90 65 137.9)">AGND</text>
<text x="68" y="138" transform="rotate(-90 68 138)">AGND</text>
<text x="70.8" y="138" transform="rotate(-90 70.8 138)">GND1</text>
<text x="73.3" y="138" transform="rotate(-90 73.3 138)">GND1</text>
<text x="75.9" y="138" transform="rotate(-90 75.9 138)">GND2</text>
<text x="78.4" y="138" transform="rotate(-90 78.4 138)">GND2</text>
<text x="81" y="138" transform="rotate(-90 81 138)">GND3</text>
<text x="61.2" y="141.5" transform="rotate(-90 61.2 141.5)">21</text>
<text x="64.2" y="141.5" transform="rotate(-90 64.2 141.5)">17</text>
<text x="66.7" y="141.5" transform="rotate(-90 66.7 141.5)">15</text>
<text x="69.5" y="141.5" transform="rotate(-90 69.5 141.5)">13</text>
<text x="72.1" y="141.5" transform="rotate(-90 72.1 141.5)">12</text>
<text x="74.6" y="140.2" transform="rotate(-90 74.6 140.2)">4</text>
<text x="77.2" y="140.2" transform="rotate(-90 77.2 140.2)">5</text>
<text x="79.7" y="140.2" transform="rotate(-90 79.7 140.2)">1</text>
<text x="51.7" y="181.8">1</text>
<text x="51.7" y="184.3">2</text>
<text x="54" y="183.1">IN</text>
<text x="54" y="185.6">GND</text>
<text x="62.6" y="183.1">OUT</text>
<text x="68.5" y="181.8">5</text>
<text x="51.7" y="186.9">3</text>
<text x="54" y="188.2">EN</text>
<text x="63.5" y="188.2">N/C</text>
<text x="68.5" y="186.9">4</text>
</g>
<g font-size="2.3" fill="#00f">
<text x="58.4" y="27.7">AP2337SA-7</text>
<text x="47" y="30.4">100nF</text>
<text x="81" y="30.4">100nF</text>
<text x="49.3" y="74.9">2.2uH</text>
<text x="59.9" y="72.4">EA3036CQBR</text>
<text x="19.3" y="85.1">10uF</text>
<text x="35.8" y="85.1">68k</text>
<text x="48.5" y="85.1">220pF</text>
<text x="87.6" y="87.6">10uF</text>
<text x="93.5" y="87.6">10uF</text>
<text x="99.1" y="87.6">10uF</text>
<text x="106.4" y="87.6">1uF</text>
<text x="156.2" y="86.3">100nF</text>
<text x="163.8" y="86.3">100nF</text>
<text x="171.4" y="86.3">100nF</text>
<text x="178.6" y="86.3">100nF</text>
<text x="186.4" y="86.3">100nF</text>
<text x="194.1" y="86.3">100nF</text>
<text x="201.7" y="86.3">100nF</text>
<text x="208.8" y="86.3">100nF</text>
<text x="224.3" y="84.8">100nF</text>
<text x="231.9" y="84.8">100nF</text>
<text x="239.5" y="84.8">100nF</text>
<text x="246.6" y="84.8">100nF</text>
<text x="254.5" y="84.8">100nF</text>
<text x="262.1" y="84.8">100nF</text>
<text x="49.3" y="95.2">2.2uH</text>
<text x="19.3" y="105.4">10uF</text>
<text x="34.5" y="105.4">200k</text>
<text x="48.5" y="105.4">220pF</text>
<text x="156" y="113.8">100nF</text>
<text x="163.6" y="113.8">100nF</text>
<text x="171.2" y="113.8">100nF</text>
<text x="178.3" y="113.8">100nF</text>
<text x="196.6" y="113.2">100nF</text>
<text x="205.2" y="113.2">100nF</text>
<text x="213.9" y="113.2">100nF</text>
<text x="222.5" y="113.2">100nF</text>
<text x="231.1" y="113.2">100nF</text>
<text x="247.4" y="113">100nF</text>
<text x="254.3" y="113">100nF</text>
<text x="261.4" y="113">100nF</text>
<text x="270" y="113">1uF</text>
<text x="276.9" y="113">1uF</text>
<text x="49.3" y="115.5">2.2uH</text>
<text x="19.3" y="125.7">10uF</text>
<text x="34.5" y="125.7">100k</text>
<text x="48.5" y="125.7">220pF</text>
<text x="267.5" y="137.6">100nF</text>
<text x="277.1" y="137.6">100nF</text>
<text x="156.2" y="143.2">10uF</text>
<text x="162.6" y="143.2">100nF</text>
<text x="179.6" y="143.2">10uF</text>
<text x="203.2" y="141.7">10uF</text>
<text x="209.5" y="141.7">100nF</text>
<text x="224.8" y="141.7">10uF</text>
<text x="232.9" y="141.2">200k</text>
<text x="245.1" y="141.7">1uF</text>
<text x="270.8" y="145">2k</text>
<text x="282.2" y="145">2k</text>
<text x="149.1" y="183.9">PBY100505T-101Y-N</text>
<text x="190.5" y="183.9">PBY100505T-101Y-N</text>
<text x="234.2" y="184.1">PBY100505T-101Y-N</text>
<text x="35.3" y="192">1uF</text>
<text x="53.1" y="191.7">LP5907MFX-3.3/NOPB</text>
<text x="80" y="192">1uF</text>
<text x="140.5" y="191.5">10uF</text>
<text x="152.9" y="191.5">100nF</text>
<text x="160" y="191.5">100nF</text>
<text x="167.1" y="191.5">100nF</text>
<text x="181.4" y="191.5">15pF</text>
<text x="194.3" y="191.5">10uF</text>
<text x="201.4" y="191.5">100nF</text>
<text x="209.3" y="191.5">100nF</text>
<text x="225" y="191.7">15pF</text>
<text x="238.8" y="191.7">100nF</text>
<text x="246.1" y="191.7">100nF</text>
<text x="253.7" y="191.7">100nF</text>
<text x="261.4" y="191.7">100nF</text>
<text x="268.7" y="191.7">100nF</text>
<text x="276.1" y="191.7">100nF</text>
</g>
</svg>
